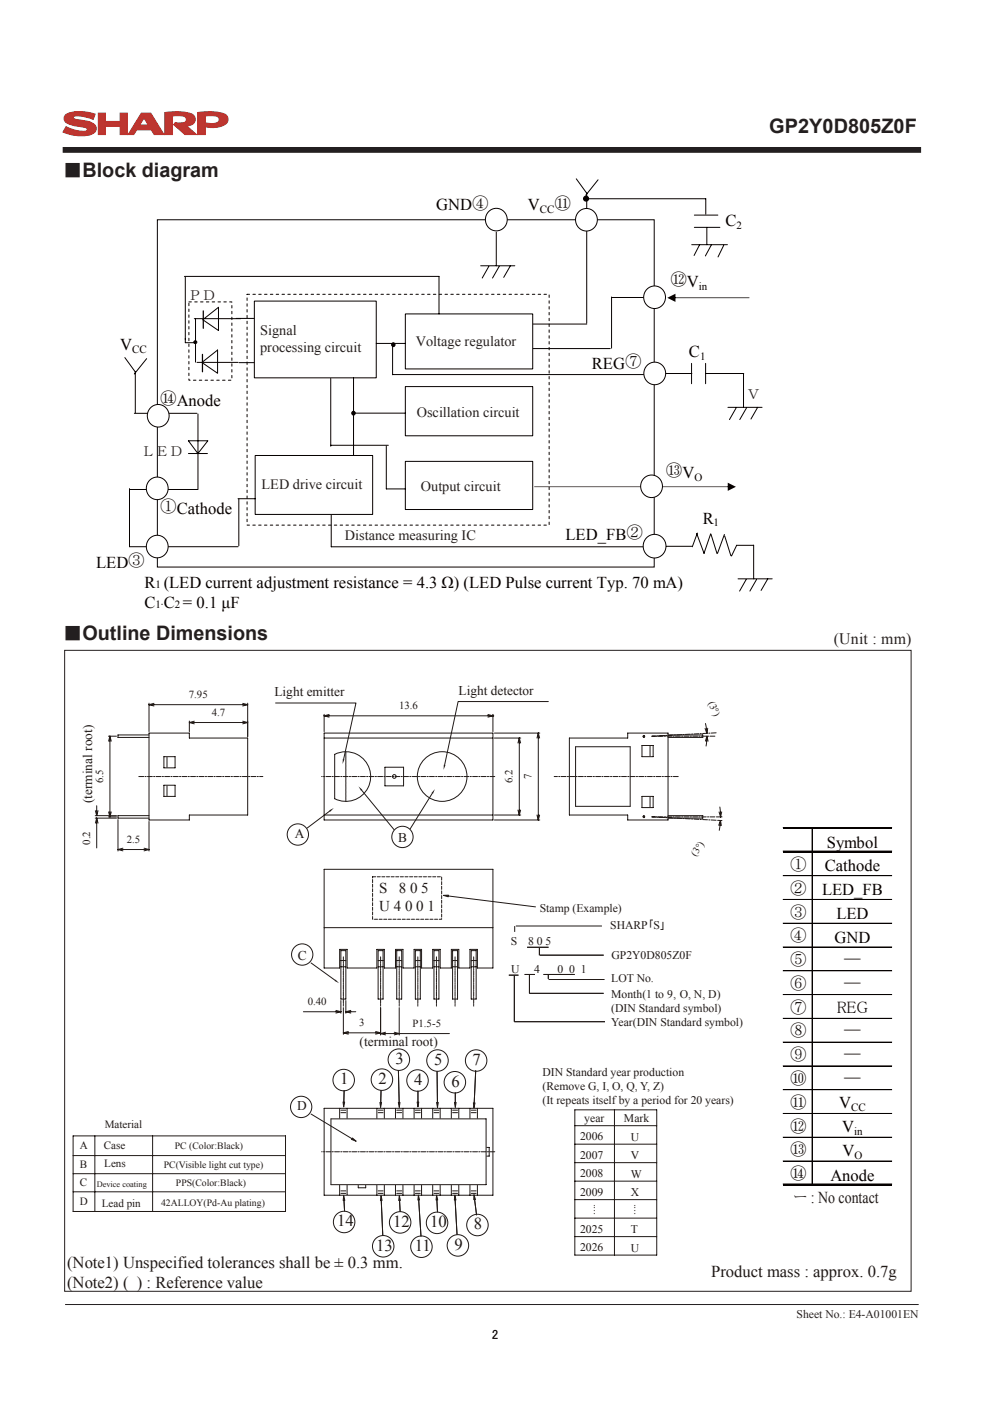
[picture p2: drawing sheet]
<svg xmlns="http://www.w3.org/2000/svg" width="210mm" height="297mm" viewBox="0 0 210 297" stroke-linecap="round" stroke-linejoin="round" font-family="sans-serif">
<path d="M13.9 31.8h180.9" fill="none" stroke="#231f20" stroke-width="1.2"/>
<path d="M13.9 276.6h180.9" fill="none" stroke="#231f20" stroke-width=".21"/>
<path d="M31.8 26.4l1.3-.1a.48 .48 0 0 1 .5 .5 .48 .48 0 0 1-.6 .5l-1.2-.1z" fill="#fff"/>
<path d="M20.9 24h1.5v1.8h3.1v-1.8h1.5v4.5h-1.5v-1.7h-3.1v1.7h-1.5zM30 24l-2.8 4.5h1.2l.6-1h3.1l.6 1h2.1l-2.8-4.5zM30.5 25l1 1.5h-1.9zM35 23.9v4.6h1.6v-3.9a5.2 5.2 0 0 1 2.6 .1 .7 .7 0 0 1 .3 .8 .7 .7 0 0 1-.7 .5h-1.6l-.4 .4 2.4 2.1h2.4l-2-1.8a1.47 1.47 0 0 0 1.4-.6 1.47 1.47 0 0 0 .1-1.6 8.5 8.5 0 0 0-5.5-.7zM43.5 24.6a5.2 5.2 0 0 1 2.7 .1 .8 .8 0 0 1 .2 1 .8 .8 0 0 1-.8 .5l-2.1-.2zM41.9 23.9v4.6h1.6v-1.6a5.3 5.3 0 0 0 4.6-.8 1.35 1.35 0 0 0 .1-1.5 1.35 1.35 0 0 0-1.3-.7 14.6 14.6 0 0 0-5 0zM13.8 24.5a1.13 1.13 0 0 0 .8 1.8l1.3 .4 2 .3a.52 .52 0 0 1 .5 .7 6.9 6.9 0 0 1-4.4-.8l-.6 1.1a8.6 8.6 0 0 0 6.2 .4 1.24 1.24 0 0 0 .8-1.3 1.24 1.24 0 0 0-1-1.1l-1.2-.3a5.8 5.8 0 0 1-2.7-.7 .87 .87 0 0 1 1.2-.4l1.6 .2 1.5 .5 .4-1.1a8.9 8.9 0 0 0-6 0z" fill="#bd352f"/>
<path d="M13.8 24.5a6.7 6.7 0 0 1 5.8-.5l.6 .2-.4 1.1a7.5 7.5 0 0 0-4.1-.7l-.1 .2a1.07 1.07 0 0 0 1.3 .6 5.7 5.7 0 0 1 3.2 1.1 1.37 1.37 0 0 1-1.2 2.1 9.6 9.6 0 0 1-5.5-.6l.6-1.1a6.9 6.9 0 0 0 4.4 .8l.1-.2a1.41 1.41 0 0 0-1.5-.7 5.9 5.9 0 0 1-3.2-1.1l-.2-.8zM20.9 24h1.5v1.8h3.1v-1.8h1.5v4.5h-1.5v-1.7h-3.1v1.7h-1.5zM30 24h2l2.8 4.5h-2.1l-.6-1h-3.1l-.6 1h-1.2zM30.5 25l1 1.5h-1.9zM35 23.9a12.6 12.6 0 0 1 5.7 .3 1.33 1.33 0 0 1 .6 1.6 1.33 1.33 0 0 1-1.4 .9h-.3l2 1.8h-2.4l-2.4-2.1 .4-.4 .8 .1a1.84 1.84 0 0 0 1.5-.4 .94 .94 0 0 0-1.2-1.2l-1.7 .1v3.9h-1.6zM41.9 23.9a12.6 12.6 0 0 1 5.8 .3 1.35 1.35 0 0 1 .6 1.5 1.35 1.35 0 0 1-1.2 1 6.3 6.3 0 0 1-3.6 .2v1.6h-1.6zM43.5 24.6a5.2 5.2 0 0 1 2.7 .1 .8 .8 0 0 1 .2 1 .8 .8 0 0 1-.8 .5l-2.1-.2z" fill="none" stroke="#bb322e" stroke-width=".24"/>
<path d="M13.7 137.9h179.5v135.9h-179.5z" fill="none" stroke="#231f20" stroke-width=".21"/>
<g fill="none" stroke="#060100" stroke-width=".21">
<path d="M39.1 58.6h54v8M53.9 63.8h25.9v16.3h-25.9zM79.8 72.8h6.2M86 66.6h27v11.6h-27zM40 93.5h4.1l-2.1 2.7zM40 96.2h4M42 87.8v16M54.1 96.6h24.9v12.5h-24.9zM70.2 94.4h12.2M70.2 80.3v14.3M75 87.6h11M75 80.1v16.5"/>
<path d="M81.9 94.6v9.1h4.1M86 97.8h27v10.2h-27zM86 82h27v10.4h-27zM27.5 103.8h14.3M50.5 105.7h3.6"/>
</g>
<path d="M52.4 62.4h64.1v48.9h-64.1v-48.9" fill="none" stroke="#060100" stroke-width=".21" stroke-dasharray=".5 .7"/>
<circle cx="75" cy="87.6" r=".39" fill="#060100"/>
<circle cx="75" cy="87.6" r=".39" fill="none" stroke="#060100" stroke-width=".21"/>
<circle cx="83.4" cy="73.1" r=".39" fill="#060100"/>
<g fill="none" stroke="#060100" stroke-width=".21">
<path d="M39.3 58.7v14h2.2M41.2 67.6h9.9M41.5 67.7v9.1M41.8 76.8h8.7M42.8 76.9l3.3-2.7v4.9zM43 67.8l3.3-2.6v4.9zM50 67.5h3.9M50.7 76.9h3.2M28.5 87.6h13.3"/>
<circle cx="83.4" cy="73.1" r=".39"/>
</g>
<path d="M40.1 64h9.1v16.6h-9.1v-16.6" fill="none" stroke="#060100" stroke-width=".21" stroke-dasharray=".5 .7"/>
<circle cx="41.4" cy="72.6" r=".31" fill="#060100"/>
<g fill="none" stroke="#060100" stroke-width=".21">
<path d="M122.2 37.9l2.2 3.1v27.5M126.9 38.1l-2.7 3.3M113.1 73.9h16.3M113.1 68.7h11.4M129.7 63v10.8M157.7 79.2v7.2M154.4 86.4h7.2M156.1 86.5l-1.4 2.5M158.3 86.5l-1.4 2.5M160.7 86.4l-1.4 2.4M27.5 103.6v12.3h23M50.7 105.8v9.9"/>
<circle cx="41.4" cy="72.6" r=".31"/>
</g>
<path d="M113.3 103.2h41.4l-41.3 .1zM154.4 102.3l1.7 .9-1.7 .9z" fill="#060100"/>
<path d="M33.4 46.6h105.4v73.6h-105.4z" fill="none" stroke="#060100" stroke-width=".21"/>
<circle cx="33.4" cy="115.8" r="2.36" fill="#fff"/>
<circle cx="33.4" cy="115.8" r="2.36" fill="none" stroke="#060100" stroke-width=".21"/>
<circle cx="33.4" cy="103.5" r="2.36" fill="#fff"/>
<g fill="none" stroke="#060100" stroke-width=".21">
<path d="M26.5 75.8l2.2 3.1v8.7M31.1 76l-2.6 3.3"/>
<circle cx="33.4" cy="103.5" r="2.36"/>
</g>
<circle cx="33.6" cy="88.1" r="2.36" fill="#fff"/>
<circle cx="33.6" cy="88.1" r="2.36" fill="none" stroke="#060100" stroke-width=".21"/>
<path d="M42.9 75.1v3.7M43.1 65.9v3.7" fill="none" stroke="#060100" stroke-width=".26"/>
<circle cx="124.4" cy="46.6" r="2.36" fill="#fff"/>
<circle cx="124.4" cy="46.6" r="2.36" fill="none" stroke="#060100" stroke-width=".21"/>
<circle cx="105.3" cy="46.5" r="2.36" fill="#fff"/>
<circle cx="105.3" cy="46.5" r="2.36" fill="none" stroke="#060100" stroke-width=".21"/>
<circle cx="138.2" cy="103.1" r="2.36" fill="#fff"/>
<g fill="none" stroke="#060100" stroke-width=".21">
<path d="M83.3 73v6.5M83.4 79.4h53.5M70.3 109.2v6.7h67.2"/>
<circle cx="138.2" cy="103.1" r="2.36"/>
</g>
<circle cx="138.9" cy="115.8" r="2.46" fill="#fff"/>
<g fill="none" stroke="#060100" stroke-width=".21">
<path d="M102 56.4h7.2M103.7 56.5l-1.4 2.4M105.3 49.2v7.2M105.9 56.5l-1.4 2.4M108.3 56.4l-1.5 2.4M124.6 42.1h25.1v3.3M146.7 51.9h7.6M147.3 45.6h5M147.3 48.2h5.4M148.4 51.9l-1.2 2.3M149.9 48.2v3.7M150.9 51.9l-1.3 2.4"/>
<path d="M153.5 52l-1.2 2.5M138.8 79.2h7.9M146.7 77v4.4M149.7 79.2h8.1M149.7 77v4.4M141.4 115.8h5.3M156.2 115.6h3.7v7.1M156.5 122.7h7.3M158.3 122.8l-1.4 2.5M160.5 122.8l-1.4 2.5M162.8 122.7l-1.4 2.5"/>
<circle cx="138.9" cy="115.8" r="2.46"/>
</g>
<circle cx="124.3" cy="42.1" r=".52" fill="#060100"/>
<circle cx="124.3" cy="42.1" r=".52" fill="none" stroke="#060100" stroke-width=".26"/>
<path d="M129.8 63.1h9.4" fill="none" stroke="#060100" stroke-width=".21"/>
<circle cx="138.9" cy="63" r="2.36" fill="#fff"/>
<circle cx="138.9" cy="63" r="2.36" fill="none" stroke="#060100" stroke-width=".21"/>
<path d="M142.9 63.1h16.1l-16 .1zM141.5 63.1l1.8-.8v1.7z" fill="#060100"/>
<circle cx="138.9" cy="79.1" r="2.36" fill="#fff"/>
<g fill="none" stroke="#060100" stroke-width=".21">
<path d="M147.8 113.1l1.5 4.2M147.9 113l-1.1 2.9M150.7 113.2l-1.4 4.1M150.8 113.2l1.3 4.2M153.6 113.3l-1.4 4M153.7 113.7l1.3 4.1M156.2 115.6l-1 2.3"/>
<circle cx="138.9" cy="79.1" r="2.36"/>
</g>
<g fill="none" stroke="#211915" stroke-width=".21">
<path d="M31.6 155.4h8.6v1.1h12.3v16.3h-12.3v1.1h-8.6zM58.4 149.1h17.1l-2.6 11.9M68.7 155.4h35.8v18.5h-35.8zM68.7 156.5h35.8M71 159.9a5.3 5.3 0 0 1 7.6 4.7 5.3 5.3 0 0 1-7.6 4.7zM120.8 156.5h12.3v-1.1h8.6v18.5h-8.6v-1.1h-12.3zM122.1 158.3v12.7M133.7 158.3v12.7M136.2 158.1h2.3v2.3h-2.3zM34.8 160.4h2.3v2.4h-2.3zM34.8 166.5h2.3v2.4h-2.3zM68.7 172.8h35.8"/>
<path d="M136.2 168.9h2.3v2.3h-2.3zM68.7 184.3h35.8v20.9h-3.2v-3.9h-1.6v3.9h-2.4v-3.9h-1.6v3.9h-2.3v-3.9h-1.6v3.9h-2.4v-3.9h-1.6v3.9h-2.3v-3.9h-1.6v3.9h-2.4v-3.9h-1.6v3.9h-6.3v-3.9h-1.6v3.9h-3.3zM68.7 196.7h35.8M68.7 235h35.8v18.4h-35.8zM72 235v2.1M73.6 235v2.1M79.9 235v2.1M81.5 235v2.1M83.9 235v2.1M85.5 235v2.1M87.8 235v2.1M89.4 235v2.1"/>
<path d="M91.8 235v2.1M93.4 235v2.1M95.7 235v2.1M97.3 235v2.1M99.7 235v2.1M101.3 235v2.1M72 251.3v2.1M73.6 251.3v2M76 251.3v.5h1.6v-.5M79.9 251.3v2.1M81.5 251.3v2.1M83.9 251.3v2.1"/>
<path d="M85.5 251.3v2.1M87.8 251.3v2.1M89.4 251.3v2.1M91.8 251.3v2.1M93.4 251.3v2.1M95.7 251.3v2.1M97.3 251.3v2.1M99.7 251.3v2.1M101.3 251.3v2.1M103.2 243.3h.6v1.8h-.6"/>
<circle cx="93.8" cy="164.6" r="5.3"/>
</g>
<path d="M72.7 160.9l.4 .1-.4 1z" fill="#211915"/>
<path d="M116.3 148.7h-19.1l-2.9 13.5" fill="none" stroke="#211915" stroke-width=".21"/>
<path d="M94.1 162.2h.4l-.4 1z" fill="#211915"/>
<path d="M79 185.9h14.7v9h-14.7z" fill="none" stroke="#211915" stroke-width=".21" stroke-dasharray=".7 .3"/>
<path d="M95.1 190l18.5 2.3" fill="none" stroke="#211915" stroke-width=".21"/>
<path d="M94.1 189.8h1v.3z" fill="#211915"/>
<g fill="none" stroke="#211915" stroke-width=".21">
<path d="M31.6 155.8h-6.6v.5h6.6M141.7 155.8h7.4v.5h-7.4M31.6 172.9h-6.6v.6h6.6M141.7 172.9h7.4v.6h-7.4M94.1 189.8h1v.3zM72.3 203.7h1.1M72.3 205h1.1M72.3 201.6h1.1v10.2h-1.1zM80.2 203.7h1.1M80.2 205h1.1M80.2 201.6h1.1v10.2h-1.1zM84.1 203.7h1.1"/>
<path d="M84.1 205h1.1M84.1 201.6h1.1v10.2h-1.1zM88.1 203.7h1M88.1 205h1M88.1 201.6h1v10.2h-1zM92 203.7h1.1M92 205h1.1M92 201.6h1.1v10.2h-1.1zM96 203.7h1M96 205h1M96 201.6h1v10.2h-1zM99.9 203.7h1.1"/>
<path d="M99.9 205h1.1M99.9 201.6h1.1v10.2h-1.1zM70.2 237.2v14M72.3 235.9h1.1M72.3 235.4h1.1M80.2 235.9h1.1M80.2 235.4h1.1M84.1 235.9h1.1M84.1 235.4h1.1M88.1 235.9h1M88.1 235.4h1M92 235.9h1.1"/>
<path d="M92 235.4h1.1M96 235.9h1M96 235.4h1M99.9 235.9h1.1M99.9 235.4h1.1M72.3 252.5h1.1M72.3 253h1.1M73 254.5l.1 2.3M73 254.5v2.3M80.2 252.5h1.1M80.2 253h1.1M84.1 252.5h1.1"/>
<path d="M84.1 253h1.1M88.1 252.5h1M88.1 253h1M92 252.5h1.1M92 253h1.1M96 252.5h1M96 253h1M99.9 252.5h1.1M99.9 253h1.1"/>
</g>
<path d="M72.9 253.5l.2 1h-.3z" fill="#211915"/>
<path d="M72.9 253.5l.2 1h-.3zM80.9 254.5l.3 7.4" fill="none" stroke="#211915" stroke-width=".21"/>
<path d="M81 254.5v7.4" fill="none" stroke="#211915" stroke-width=".32"/>
<path d="M80.8 253.5l.2 1h-.3z" fill="#211915"/>
<path d="M80.8 253.5l.2 1h-.3zM84.7 254.5l.2 2.4M84.8 254.5v2.4" fill="none" stroke="#211915" stroke-width=".21"/>
<path d="M84.7 253.5l.2 1h-.3z" fill="#211915"/>
<path d="M84.7 253.5l.2 1h-.3z" fill="none" stroke="#211915" stroke-width=".21"/>
<path d="M88.8 254.4l.5 7.7z" fill="#211915"/>
<path d="M88.8 254.4l.5 7.7" fill="none" stroke="#211915" stroke-width=".21"/>
<path d="M88.7 253.4l.3 1h-.4z" fill="#211915"/>
<path d="M88.7 253.4l.3 1h-.4zM92.7 254.4l.1 2.6M92.7 254.4v2.6" fill="none" stroke="#211915" stroke-width=".21"/>
<path d="M92.6 253.4l.2 1h-.3z" fill="#211915"/>
<path d="M92.6 253.4l.2 1h-.3zM96.5 254.4l.4 7.4" fill="none" stroke="#211915" stroke-width=".21"/>
<path d="M96.7 254.4v7.4" fill="none" stroke="#211915" stroke-width=".4"/>
<path d="M96.5 253.4l.2 1h-.3z" fill="#211915"/>
<path d="M96.5 253.4l.2 1h-.3zM100.7 254.3l.4 3.3" fill="none" stroke="#211915" stroke-width=".21"/>
<path d="M100.9 254.3v3.3" fill="none" stroke="#211915" stroke-width=".42"/>
<path d="M100.5 253.3l.3 1-.3 .1z" fill="#211915"/>
<path d="M100.9 227l-.3 6.8M100.5 253.3l.3 1-.3 .1z" fill="none" stroke="#211915" stroke-width=".21"/>
<path d="M100.7 227v6.8" fill="none" stroke="#211915" stroke-width=".32"/>
<path d="M100.4 233.8h.4l-.3 1.1z" fill="#211915"/>
<path d="M96.6 231.7v2M100.4 233.8h.4l-.3 1.1z" fill="none" stroke="#211915" stroke-width=".21"/>
<path d="M96.4 233.7h.3l-.1 1.1z" fill="#211915"/>
<path d="M92.7 227.2l.1 6.5M92.7 227.2v6.5M96.4 233.7h.3l-.1 1.1z" fill="none" stroke="#211915" stroke-width=".21"/>
<path d="M92.6 233.7h.4l-.2 1.1z" fill="#211915"/>
<path d="M88.6 231.3v2.3M92.6 233.7h.4l-.2 1.1z" fill="none" stroke="#211915" stroke-width=".21"/>
<path d="M88.5 233.6h.3l-.2 1.1z" fill="#211915"/>
<path d="M84.5 227l.2 6.7M84.6 227v6.7M88.5 233.6h.3l-.2 1.1z" fill="none" stroke="#211915" stroke-width=".21"/>
<path d="M84.5 233.7h.3l-.1 1.1z" fill="#211915"/>
<path d="M80.8 233.7v-2.5v2.5M84.5 233.7h.3l-.1 1.1z" fill="none" stroke="#211915" stroke-width=".21"/>
<path d="M80.6 233.7h.3l-.2 1.1z" fill="#211915"/>
<path d="M73 231.2v2.4M73 231.2l-.1 2.4M80.6 233.7h.3l-.2 1.1z" fill="none" stroke="#211915" stroke-width=".21"/>
<path d="M72.8 233.6l.3 .1-.2 1z" fill="#211915"/>
<g fill="none" stroke="#211915" stroke-width=".21">
<path d="M23 156.1h1.7M23.3 156.1v17.1M23.3 156.1l-.3 1M23.3 156.1l.3 1M31.6 149.1v6M31.6 149.4h20.9M31.6 149.4l1.1 .3M32.7 149.1l-1.1 .3M40.2 152.9v2.2M40.2 153.2h12.3M40.2 153.2l1 .3M41.2 152.9l-1 .3"/>
<path d="M51.5 149.1l1 .3M51.5 152.9l1 .3M52.5 149.1v7.1M52.5 149.4l-1 .3M52.5 153.2l-1 .3M68.7 151.5v3.6M68.7 151.8h35.8M68.7 151.8l1.1 .2M69.8 151.5l-1.1 .3M103.5 151.5l1 .3M104.5 151.5v3.6M104.5 151.8l-1 .2"/>
<path d="M104.9 155.4h9.6M104.9 156.5h5.6M110.1 156.5v16.3M110.1 156.5l-.2 1M110.1 156.5l.3 1M114.2 155.4v18.5M114.2 155.4l-.3 1.1M114.2 155.4l.3 1.1M149.5 154.5l.4 1M149.6 153.4l.3 2.1M149.9 156.1l-.1 2.1M149.9 156.1l-.3 1"/>
<path d="M149.9 156.1l.3 1.1M150.1 154.4l-.2 1.1M20.2 172.9h4.5M20.2 173.5h4.5M20.2 171.9l.3 1M20.5 170.8v2.1M20.5 173.5v6.3M20.5 173.5l-.3 1M20.5 173.5l.3 1M20.8 171.9l-.3 1M23 173.2h1.7M23 172.1l.3 1.1"/>
<path d="M23.6 172.1l-.3 1.1M25 173.8v6.6M26.1 179.8l-1.1 .3M30.6 179.8l1 .3M31.6 174.2v6.2M104.9 173.9h9.6M104.9 172.8h5.6M109.9 171.7l.2 1.1M110.4 171.7l-.3 1.1M113.9 172.8l.3 1.1M114.5 172.8l-.3 1.1M151.9 173.2h1.2"/>
<path d="M152.2 173.9l.9 .1M152.5 172.2l.3 1M152.7 171.1l.1 2.1M152.8 174l-.2 2M152.8 174l-.4 1M152.8 174l.2 1M153.1 172.1l-.3 1.1M25 180.1h6.6M25 180.1l1.1 .3M31.6 180.1l-1 .3M64.3 214.5h8M71.2 214.2l1.1 .3"/>
<path d="M72.3 212.1v2.7M72.3 214.5l-1.1 .3M72.8 213.6v5.7M72.8 219h7.9M72.8 219l1.1 .3M73.4 212.1v2.7M73.4 214.5h2.1M73.4 214.5l1 .3M73.9 218.7l-1.1 .3M74.4 214.2l-1 .3M79.7 218.7l1 .3M80.7 213.6v5.9"/>
<path d="M80.7 219l-1 .3M80.7 219.1h14.6M80.7 219.1l1.1 .3M81.8 218.9l-1.1 .2M83.6 218.9l1.1 .2-1.1 .3M84.7 213.6v5.9M66 236.2l8.6 5.2M72.8 233.6l.3 .1-.2 1zM121.9 235.3h17.4v30.8h-17.4zM121.9 238.7h17.4M130.3 235.3v30.8M121.9 242.6h17.4"/>
<path d="M121.9 246.5h17.4M121.9 250.4h17.4M121.9 254.3h17.4M121.9 258.3h17.4M121.9 262.2h17.4"/>
<circle cx="104.5" cy="151.8" r=".16"/>
<circle cx="136.6" cy="156.2" r=".16"/>
<circle cx="136.6" cy="156.1" r=".16"/>
<circle cx="63.2" cy="176.9" r="2.26"/>
<circle cx="83.6" cy="164.6" r=".39"/>
<circle cx="85.4" cy="177.4" r="2.26"/>
<circle cx="136.6" cy="173.1" r=".16"/>
<circle cx="136.6" cy="173.2" r=".16"/>
<circle cx="64.1" cy="202.4" r="2.26"/>
<circle cx="63.9" cy="234.7" r="2.26"/>
<circle cx="72.9" cy="229" r="2.28"/>
<circle cx="81" cy="228.9" r="2.28"/>
<circle cx="84.6" cy="224.7" r="2.28"/>
<circle cx="88.6" cy="229.1" r="2.28"/>
<circle cx="92.8" cy="224.9" r="2.28"/>
<circle cx="96.5" cy="229.5" r="2.28"/>
<circle cx="101" cy="224.9" r="2.28"/>
<circle cx="73" cy="259.1" r="2.28"/>
<circle cx="84.9" cy="259.2" r="2.28"/>
<circle cx="92.7" cy="259.3" r="2.28"/>
<circle cx="101.3" cy="259.7" r="2.28"/>
<circle cx="81.3" cy="264.2" r="2.28"/>
<circle cx="89.4" cy="264.3" r="2.28"/>
<circle cx="97.1" cy="264.1" r="2.28"/>
</g>
<path d="M74.7 241.3l.9 .7-1-.4z" fill="#211915"/>
<path d="M66 204.2l5.1 3.6M74.7 241.3l.9 .7-1-.4z" fill="none" stroke="#211915" stroke-width=".21"/>
<path d="M71.2 207.7l.7 .8-.9-.5z" fill="#211915"/>
<path d="M70 171.9l-4.8 3.7" fill="none" stroke="#211915" stroke-width=".21"/>
<path d="M69.9 171.8l.9-.5-.7 .8z" fill="#211915"/>
<path d="M76.7 167.5l6.9 8.4" fill="none" stroke="#211915" stroke-width=".21"/>
<path d="M76 166.7l.8 .7-.2 .3z" fill="#211915"/>
<path d="M91.7 168.2l-4.7 7.5" fill="none" stroke="#211915" stroke-width=".21"/>
<path d="M92.2 167.3l-.4 1-.3-.2z" fill="#211915"/>
<path d="M151.6 156.1h-13.3M151.9 155.4l-13.6 .7M29.4 164.6h26.4M104.9 164.6h-36.7M143.9 164.6h-26.4M151.6 173.2h-13.3M151.9 173.9l-13.6-.7M104.9 244.2h-36.7" fill="none" stroke="#211915" stroke-width=".21" stroke-dasharray="1 .3 .3 .3"/>
<path d="M72.8 202.9v10.4M80.7 202.9v10.4M84.7 202.9v10.4M88.6 202.9v10.4M92.6 202.9v10.4M96.5 202.9v10.4M100.5 202.9v10.4" fill="none" stroke="#211915" stroke-width=".21" stroke-dasharray="1 .2 .2 .2"/>
<path d="M73.4 159.4v10.5" fill="none" stroke="#211915" stroke-width=".21" stroke-dasharray=".5 .1 .1 .1"/>
<g fill="none" stroke="#211915" stroke-width=".21">
<path d="M122.1 158.3h11.6M137.9 158.2v2.1M35.4 160.6v2.1M35.4 166.6v2.1M81.6 162.7h4v3.9h-4zM122.1 171h11.6M137.9 169v2.1M109.4 196.3h18.3M107.9 206.8h2.1M109.1 206.8v9.8h19.2M111.3 206.6h2.2M111.8 200.8h4.5"/>
<path d="M112.3 206.7v3.9h15.7M114.5 202.5h13.5M115.3 206.6h6.6M70.2 237.2h32.9v14h-32.9"/>
</g>
<path d="M116.3 206.7v.8z" fill="#211915"/>
<path d="M116.3 206.7v.8M116.4 207.7h11.8" fill="none" stroke="#211915" stroke-width=".21"/>
<path d="M114.4 200.9v1.6z" fill="#211915"/>
<path d="M109.2 196.3v1.3M114.4 200.9v1.6M15.5 240.8h45.1v16.1h-45.1zM15.5 245h45.1M15.5 248.8h45.1M15.5 252.7h45.1M20.1 240.8v16.1M32.4 240.8v16.1" fill="none" stroke="#211915" stroke-width=".21"/>
<g fill="none" stroke="#050100" stroke-width=".21">
<path d="M166.1 175.4h23M172.2 175.7v4.7M172.3 175.7v4.7M166.1 180.4h23M166.1 185.7h23M166.1 190.7h23M166.1 195.7h23M166.1 195.8h23M172.2 180.8v70.2M172.3 180.8v70.2M189.1 200.8h-23M189.1 205.8h-23"/>
<path d="M189.1 210.9h-23M189.1 215.9h-23M166.1 236.1h23M189.1 221h-23M189.1 226h-23M189.1 231l-23 .1M166.1 241.1h23M166.1 246.2h23M166.1 251h23"/>
</g>
<path d="M166.1 175.6h23M166.1 180.6h23M166.1 251.2h23" fill="none" stroke="#050100" stroke-width=".34"/>
<g font-size="4.2" fill="#231f20">
<text x="163.2" y="28.3">GP2Y0D805Z0F</text>
<text x="13.3" y="37.5">■Block diagram</text>
<text x="13.3" y="135.8">■Outline Dimensions</text>
</g>
<g font-size="3.5" fill="#050100">
<text x="92.5" y="44.6">GND④</text>
<text x="111.9" y="44.6">V</text>
<text x="117.6" y="44.2">⑪</text>
<text x="153.9" y="48">C</text>
<text x="142.2" y="60.5">⑫V</text>
<text x="25.5" y="74.3">V</text>
<text x="146.1" y="75.7">C</text>
<text x="125.5" y="78.3">REG⑦</text>
<text x="34" y="85.6">⑭Anode</text>
<text x="141.3" y="101">⑬V</text>
<text x="34" y="108.7">①Cathode</text>
<text x="149" y="111.1">R</text>
<text x="120" y="114.5">LED_FB②</text>
<text x="20.4" y="120.3">LED③</text>
<text x="30.6" y="124.8">R (LED current adjustment resistance = 4.3 Ω) (LED Pulse current Typ. 70 mA)</text>
<text x="30.6" y="129">C C = 0.1 μF</text>
<text x="175.4" y="179.7">Symbol</text>
<text x="167.6" y="184.4">①</text>
<text x="175" y="184.8">Cathode</text>
<text x="167.6" y="189.5">②</text>
<text x="174.4" y="189.8">LED_FB</text>
<text x="167.6" y="194.5">③</text>
<text x="177.4" y="194.8">LED</text>
<text x="167.6" y="199.6">④</text>
<text x="177" y="199.9">GND</text>
<text x="167.6" y="204.6">⑤</text>
<text x="167.6" y="209.7">⑥</text>
<text x="179.1" y="204.6">―</text>
<text x="179.1" y="209.7">―</text>
<text x="167.6" y="214.7">⑦</text>
<text x="177.5" y="214.7">REG</text>
<text x="167.6" y="219.7">⑧</text>
<text x="179.1" y="219.7">―</text>
<text x="167.6" y="224.8">⑨</text>
<text x="179.1" y="224.8">―</text>
<text x="167.6" y="229.8">⑩</text>
<text x="179.1" y="229.8">―</text>
<text x="167.6" y="239.9">⑫</text>
<text x="167.6" y="234.9">⑪</text>
<text x="178" y="235">V</text>
<text x="167.6" y="244.9">⑬</text>
<text x="178.6" y="240">V</text>
<text x="178.7" y="245.1">V</text>
<text x="167.6" y="250">⑭</text>
<text x="176.1" y="250.3">Anode</text>
</g>
<g font-size="3.5" fill="#211915">
<text x="83.9" y="225.6">3</text>
<text x="92.1" y="225.8">5</text>
<text x="100.3" y="225.8">7</text>
<text x="72.2" y="229.9">1</text>
<text x="80.3" y="229.8">2</text>
<text x="87.8" y="230">4</text>
<text x="95.7" y="230.4">6</text>
<text x="168.3" y="255">ー : No contact</text>
<text x="71.5" y="260">14</text>
<text x="83.4" y="260.1">12</text>
<text x="91.2" y="260.2">10</text>
<text x="100.5" y="260.7">8</text>
<text x="14.2" y="268.9">(Note1) Unspecified tolerances shall be ± 0.3 mm.</text>
<text x="79.8" y="265.2">13</text>
<text x="88" y="265.3">11</text>
<text x="96.4" y="265">9</text>
<text x="14.2" y="273.2">(Note2) ( ) : Reference value</text>
<text x="150.8" y="270.7">Product mass : approx. 0.7g</text>
</g>
<text font-size="3.4" fill="#231f20" x="176.8" y="136.5">(Unit : mm)</text>
<g font-size="3.2" fill="#211915">
<text x="80.4" y="189.3">S</text>
<text x="84.6" y="189.3">8 0 5</text>
<text x="80.4" y="193.2">U 4 0 0 1</text>
</g>
<g font-size="3" fill="#231f20">
<text x="39.8" y="63.7">ＰＤ</text>
<text x="55.2" y="70.9">Signal</text>
<text x="55.2" y="74.6">processing circuit</text>
<text x="88.2" y="73.3">Voltage regulator</text>
<text x="88.4" y="88.5">Oscillation circuit</text>
<text x="158.3" y="84.6">Ｖ</text>
<text x="29.9" y="96.8">ＬＥＤ</text>
<text x="55.5" y="103.6">LED drive circuit</text>
<text x="89.3" y="104.1">Output circuit</text>
<text x="73.1" y="114.4">Distance measuring IC</text>
</g>
<g font-size="2.8" fill="#211915">
<text x="58.2" y="147.6">Light emitter</text>
<text x="97.3" y="147.4">Light detector</text>
<text x="19.5" y="170.3" transform="rotate(-90 19.5 170.3)">(terminal root)</text>
<text x="62.6" y="177.7">A</text>
<text x="84.4" y="178.6">B</text>
<text x="63.2" y="203.5">C</text>
<text x="76.3" y="221.8">(terminal root)</text>
<text x="63" y="235.4">D</text>
</g>
<text font-size="2.8" x="104.3" y="284">2</text>
<g font-size="2.5" fill="#211915">
<text x="114.5" y="193.3">Stamp (Example)</text>
<text x="129.4" y="197">SHARP｢S｣</text>
<text x="108.4" y="200.3">S</text>
<text x="112" y="200.4">8 0 5</text>
<text x="129.7" y="203.3">GP2Y0D805Z0F</text>
<text x="108.4" y="206.3">U</text>
<text x="113.3" y="206.3">4</text>
<text x="118.2" y="206.3">0 0 1</text>
<text x="129.7" y="208.2">LOT No.</text>
<text x="129.7" y="211.6">Month(1 to 9‚ O, N, D)</text>
<text x="129.7" y="214.6">(DIN Standard symbol)</text>
<text x="129.7" y="217.5">Year(DIN Standard symbol)</text>
<text x="115.1" y="228.2">DIN Standard year production</text>
<text x="115.1" y="231.2">(Remove G, I, O, Q, Y, Z)</text>
<text x="115.1" y="234.1">(It repeats itself by a period for 20 years)</text>
<text x="123.9" y="237.9">year</text>
<text x="132.3" y="237.9">Mark</text>
<text x="123" y="241.8">2006</text>
<text x="123" y="245.7">2007</text>
<text x="133.8" y="241.9">U</text>
<text x="133.8" y="245.8">V</text>
<text x="123" y="249.6">2008</text>
<text x="133.8" y="249.7">W</text>
<text x="123" y="253.5">2009</text>
<text x="126.1" y="257.7" transform="rotate(-90 126.1 257.7)">....</text>
<text x="133.8" y="253.6">X</text>
<text x="134.7" y="257.7" transform="rotate(-90 134.7 257.7)">....</text>
<text x="123" y="261.4">2025</text>
<text x="133.8" y="261.5">T</text>
<text x="123" y="265.3">2026</text>
<text x="133.8" y="265.4">U</text>
</g>
<text font-size="2.5" fill="#231f20" x="169" y="279.5">Sheet No.: E4-A01001EN</text>
<g font-size="2.4" fill="#211915">
<text x="22.2" y="239.1">Material</text>
<text x="16.9" y="243.7">A</text>
<text x="22" y="243.7">Case</text>
<text x="16.9" y="247.6">B</text>
<text x="16.9" y="251.4">C</text>
<text x="22.1" y="247.4">Lens</text>
<text x="16.9" y="255.6">D</text>
<text x="21.6" y="255.9">Lead pin</text>
</g>
<g font-size="2.3" fill="#050100">
<text x="114.5" y="45.2">CC</text>
<text x="156.2" y="48.5">2</text>
<text x="148.3" y="61.4">in</text>
<text x="28" y="74.8">CC</text>
<text x="148.5" y="76.3">1</text>
<text x="147.3" y="101.9">O</text>
<text x="151.4" y="111.6">1</text>
<text x="33" y="124.8">1</text>
<text x="33" y="129">1·</text>
<text x="37.1" y="129">2</text>
<text x="180.5" y="235.5">CC</text>
<text x="181.2" y="240.6">in</text>
<text x="181.2" y="245.6">O</text>
</g>
<g font-size="2.3" fill="#211915">
<text x="40.1" y="148">7.95</text>
<text x="44.9" y="151.8">4.7</text>
<text x="84.6" y="150.4">13.6</text>
<text x="21.9" y="166.1" transform="rotate(-90 21.9 166.1)">6.5</text>
<text x="108.7" y="166.1" transform="rotate(-90 108.7 166.1)">6.2</text>
<text x="112.8" y="165.2" transform="rotate(-90 112.8 165.2)">7</text>
<text x="19.1" y="179.1" transform="rotate(-90 19.1 179.1)">0.2</text>
<text x="26.9" y="178.7">2.5</text>
<text x="65.3" y="213.1">0.40</text>
<text x="76.2" y="217.6">3</text>
<text x="87.5" y="217.7">P1.5-5</text>
</g>
<g font-size="2.1" fill="#211915">
<text x="150.2" y="149" transform="rotate(66 150.2 149)">(3°)</text>
<text x="147.6" y="181.6" transform="rotate(-56 147.6 181.6)">(3°)</text>
<text x="37.1" y="243.7">PC (Color:Black)</text>
<text x="34.7" y="247.7">PC(Visible light cut type)</text>
<text x="37.3" y="251.5">PPS(Color:Black)</text>
<text x="34.2" y="255.7">42ALLOY(Pd-Au plating)</text>
</g>
<text font-size="1.8" fill="#211915" x="20.5" y="251.7">Device coating</text>
</svg>
